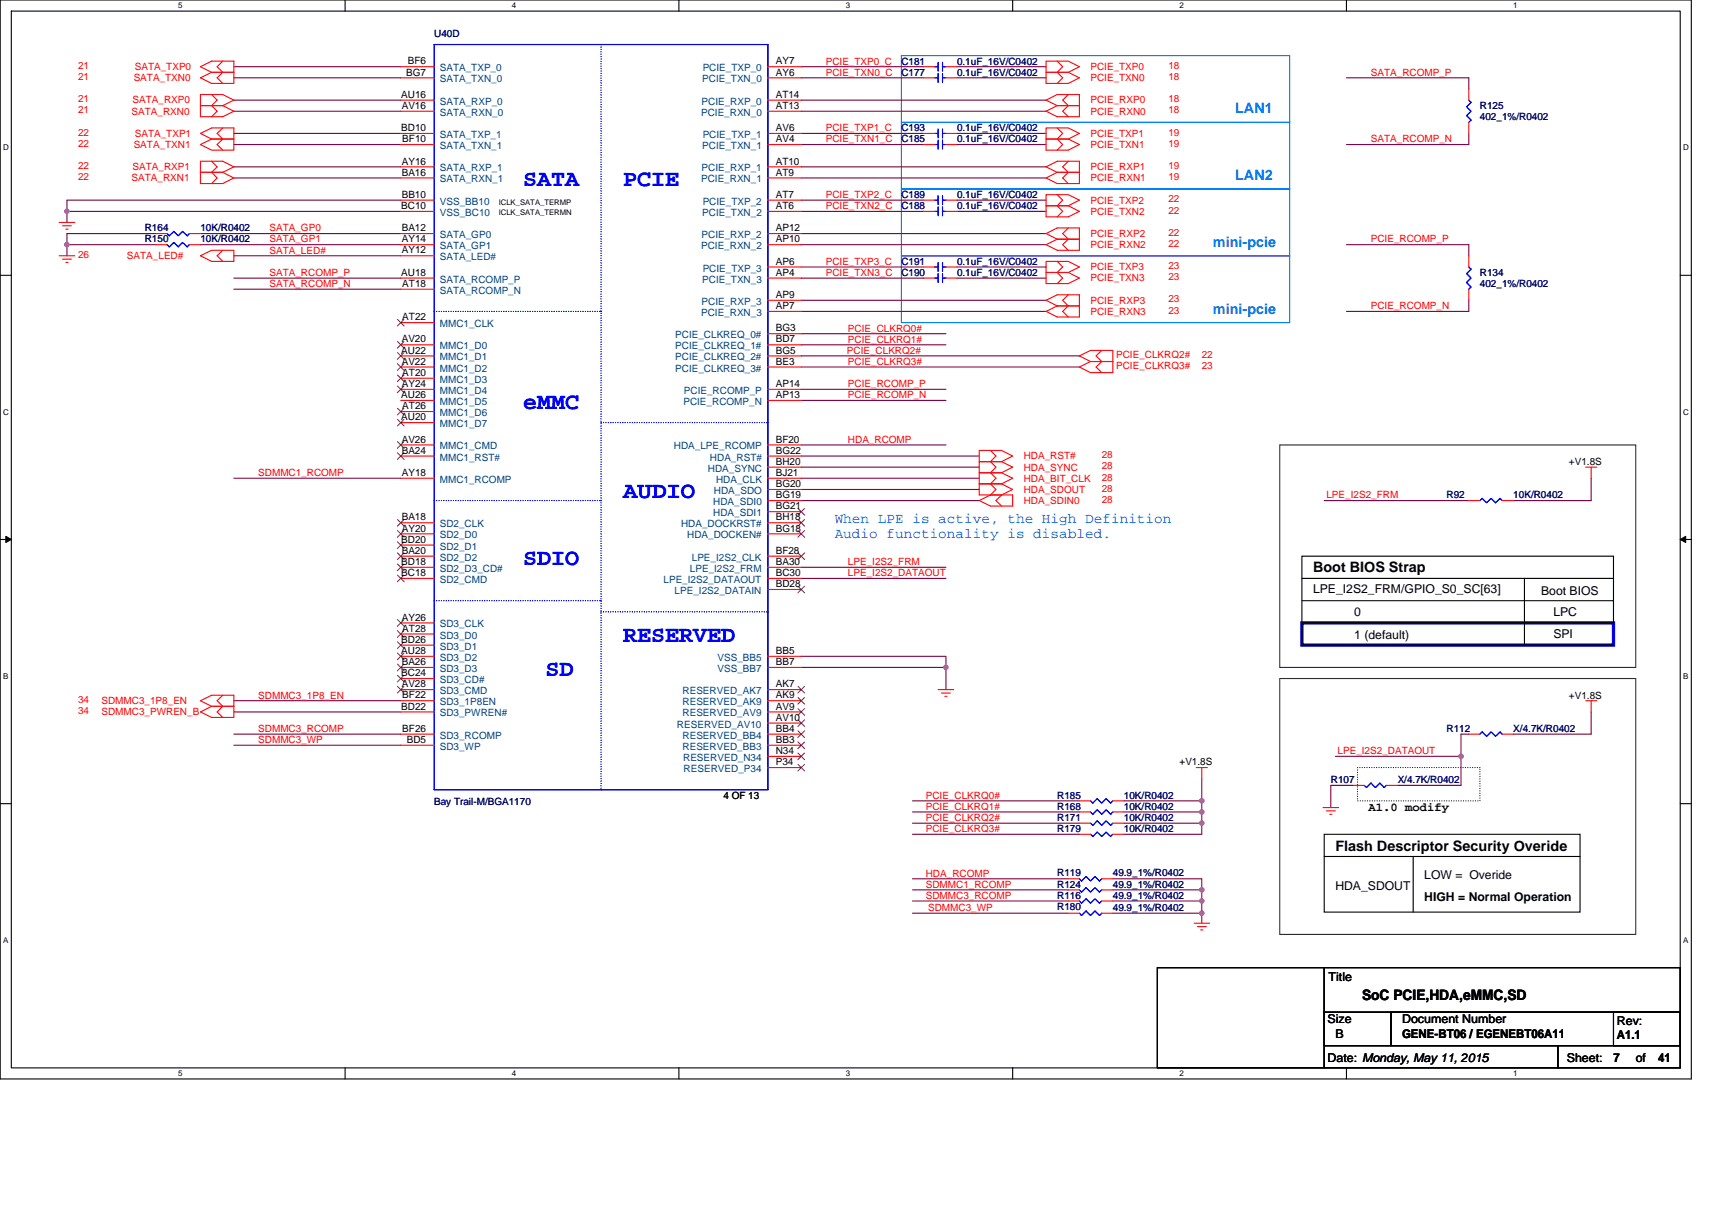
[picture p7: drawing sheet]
<svg xmlns="http://www.w3.org/2000/svg" width="297mm" height="210mm" viewBox="0 0 297 210" stroke-linecap="round" stroke-linejoin="round" font-family="sans-serif">
<path d="M0 0h293.5v187.2h-293.5zM2 1.9h289.5v183.4h-289.5z" fill="none" stroke="#000" stroke-width=".19"/>
<g fill="#fff">
<path d="M30.9 .2h.8v1.6h-.8z"/>
<path d="M30.9 185.5h.8v1.6h-.8z"/>
</g>
<path d="M59.9 0v1.9M59.9 185.3v1.9" fill="none" stroke="#000" stroke-width=".19"/>
<g fill="#fff">
<path d="M88.8 .2h.8v1.6h-.8z"/>
<path d="M88.8 185.5h.8v1.6h-.8z"/>
</g>
<path d="M117.8 0v1.9M117.8 185.3v1.9" fill="none" stroke="#000" stroke-width=".19"/>
<g fill="#fff">
<path d="M146.7 .2h.8v1.6h-.8z"/>
<path d="M146.7 185.5h.8v1.6h-.8z"/>
</g>
<path d="M175.7 0v1.9M175.7 185.3v1.9" fill="none" stroke="#000" stroke-width=".19"/>
<g fill="#fff">
<path d="M204.7 .2h.7v1.6h-.7z"/>
<path d="M204.7 185.5h.7v1.6h-.7z"/>
</g>
<path d="M233.6 0v1.9M233.6 185.3v1.9" fill="none" stroke="#000" stroke-width=".19"/>
<g fill="#fff">
<path d="M262.6 .2h.7v1.6h-.7z"/>
<path d="M262.6 185.5h.7v1.6h-.7z"/>
<path d="M.5 24.8h1v1.6h-1z"/>
<path d="M292 24.8h1v1.6h-1z"/>
<path d="M.5 70.7h1v1.5h-1z"/>
<path d="M292 70.7h1v1.5h-1z"/>
</g>
<path d="M0 47.8h2M291.5 47.8h2" fill="none" stroke="#000" stroke-width=".19"/>
<g fill="#fff">
<path d="M.5 116.5h.9v1.6h-.9z"/>
<path d="M292 116.5h.9v1.6h-.9z"/>
</g>
<path d="M0 93.6h2M291.5 93.6h2" fill="none" stroke="#000" stroke-width=".19"/>
<path d="M1 93.1l1 .5-1 .5zM291.5 93.6l1-.5v1z" fill="#000" stroke="#000" stroke-width=".17"/>
<g fill="#fff">
<path d="M.5 162.4h.9v1.5h-.9z"/>
<path d="M292 162.4h.9v1.5h-.9z"/>
</g>
<g fill="none" stroke="#000" stroke-width=".19">
<path d="M225.9 96.5h54v15.5h-54zM225.9 100.4h54M225.9 104.2h54M225.9 108.1h54M225.9 112h54M264.5 100.4v11.6M0 139.5h2M291.5 139.5h2M229.8 144.8h44.3v13.5h-44.3zM229.8 148.6h44.3M245.2 148.6v9.7M200.8 167.9h29v17.4h-29z"/>
<path d="M229.8 175.7h11.5v5.8h-11.5zM229.8 167.9h61.7v7.8h-61.7zM241.3 175.7h50.2v5.8h-50.2zM279.9 175.7h11.6v5.8h-11.6zM229.8 181.5h40.5v3.8h-40.5zM270.3 181.5h21.2v3.8h-21.2z"/>
</g>
<path d="M225.9 108.1h54v3.9h-54z" fill="none" stroke="#00f" stroke-width=".57"/>
<path d="M222 77.2h61.8v38.6h-61.8zM222 117.8h61.8v44.4h-61.8z" fill="none" stroke="#008000" stroke-width=".19"/>
<path d="M156.4 9.7h67.4v11.5h-67.4zM156.4 21.2h67.4v11.6h-67.4zM156.4 32.8h67.4v11.6h-67.4zM156.4 44.4h67.4v11.6h-67.4z" fill="none" stroke="#0080ff" stroke-width=".19"/>
<path d="M235.5 133.2h21.3v5.8h-21.3z" fill="none" stroke="#000" stroke-width=".19" stroke-dasharray="0 .4"/>
<g fill="none" stroke="#800040" stroke-width=".19">
<path d="M40.6 13.5h28.9M40.6 11.6h28.9M40.6 19.3h28.9M40.6 17.4h28.9M139 17.4h42.5M139 19.3h42.5M139 11.6h21.2M139 13.5h21.2M166 11.6h15.5M166 13.5h15.5M233.6 13.5h21.2v1.9M11.6 36.7v1.9"/>
<path d="M11.6 36.7h57.9M40.6 25.1h28.9M40.6 23.2h28.9M40.6 30.9h28.9M40.6 29h28.9M69.5 34.7h-57.9v2M139 29h42.5M139 30.9h42.5M139 23.2h21.2M139 34.7h21.2M139 36.7h21.2M139 25.1h21.2"/>
<path d="M166 34.7h15.5M166 36.7h15.5M166 23.2h15.5M166 25.1h15.5M254.8 23.2v1.9h-21.2M11.6 42.5v1.9M11.6 42.5h15.5M27.1 40.5h-15.5v2M34.8 40.5h34.7M34.8 42.5h34.7M40.6 48.3h28.9M40.6 50.2h28.9"/>
<path d="M40.6 44.4h28.9M139 57.9h25.1M139 52.1h42.5M139 54h42.5M139 46.3h21.2M139 40.5h42.5M139 42.5h42.5M139 59.8h25.1M139 48.3h21.2M166 46.3h15.5M166 48.3h15.5M233.6 42.5h21.2v1.9"/>
<path d="M254.8 52.1v1.9h-21.2M139 69.5h25.1M139 61.8h48.3M139 63.7h48.3M139 77.2h25.1M139 67.6h25.1M139 79.1h30.9M40.6 83h28.9M139 98.4h25.1M139 84.9h30.9M139 86.9h30.9M139 83h30.9"/>
<path d="M139 81.1h30.9M229.8 86.9h25M276.1 83v3.9h-13.5M139 113.9h25.1v5.8M139 115.8h25.1M139 100.4h25.1M40.6 127.4h28.9M40.6 121.6h28.9M40.6 123.5h28.9M40.6 129.3h28.9M158.3 139h29M195 139h13.5"/>
<path d="M208.5 139v1.9M208.5 135.1v3.9M231.7 131.3h21.8M234.8 136.3h-3.9v3.8M253.5 131.3v5h-11M254.8 127.4h-1.3v3.9M276.1 123.5v3.9h-13.5M158.3 140.9h29M158.3 142.9h29M158.3 144.8h29M158.3 154.4h27.1M158.3 156.4h27.1"/>
<path d="M158.3 152.5h27.1M158.3 158.5h27.1M193.1 154.4h15.4M193.1 156.4h15.4M193.1 152.5h15.4v1.9M193.1 158.5h15.4M195 140.9h13.5M195 142.9h13.5M208.5 158.5v1.7M208.5 154.4v2M208.5 140.9v2M208.5 142.9v1.9h-13.5"/>
<path d="M208.5 156.4v2.1"/>
</g>
<g fill="#f0f" stroke="#f0f" stroke-width=".19">
<circle cx="208.5" cy="154.4" r=".38"/>
<circle cx="253.5" cy="131.3" r=".38"/>
<circle cx="208.5" cy="142.8" r=".38"/>
<circle cx="208.5" cy="140.9" r=".38"/>
<circle cx="208.5" cy="139" r=".38"/>
<circle cx="11.6" cy="42.4" r=".38"/>
<circle cx="11.6" cy="36.7" r=".38"/>
<circle cx="164.1" cy="115.8" r=".38"/>
<circle cx="208.5" cy="158.5" r=".38"/>
<circle cx="208.5" cy="156.3" r=".38"/>
</g>
<g fill="none" stroke="#f00" stroke-width=".19">
<path d="M34.8 18.3h3.8M34.8 11.6l1.9-1h3.9v2h-3.9zM34.8 13.5l1.9-.9h3.9v1.9h-3.9zM36.7 16.4l1 1-1 .9 1 1-1 1M38.6 18.3l2-.9-2-1h-3.8v1.9M38.6 18.3l2 1-2 1h-3.8v-2M38.6 10.6l-.9 1 .9 1-.9 .9 .9 1M69.5 11.6h5.8M69.5 13.5h5.8M69.5 19.3h5.8M69.5 17.4h5.8M133.2 13.5h5.8"/>
<path d="M133.2 17.4h5.8M133.2 19.3h5.8M133.2 11.6h5.8M160.2 11.6h2M160.2 13.5h2M164.1 11.6h1.9M164.1 13.5h1.9M181.5 10.6h3.9l1.9 1-1.9 1h-3.9zM181.5 12.6h3.9l1.9 .9-1.9 1h-3.9zM183.4 18.3l-1.9-.9 1.9-1h3.9v1.9M183.4 18.3h3.9M183.4 10.6l1 1-1 1 1 .9-1 1"/>
<path d="M185.4 16.4l-1 1 1 .9-1 1 1 1M187.3 18.3v2h-3.9l-1.9-1 1.9-1M254.8 15.4v2M10.3 38.6h2.7M10.9 39.2h1.5M11.4 39.8h.4M34.8 29.9h3.8M34.8 23.2l1.9-1h3.9v1.9h-3.9zM34.8 25.1l1.9-1h3.9v2h-3.9zM36.7 28l1 1-1 .9 1 1-1 1M38.6 29.9l2 1-2 1h-3.8v-2M38.6 29.9l2-.9-2-1h-3.8v1.9"/>
<path d="M38.6 22.2l-.9 1 .9 .9-.9 1 .9 1M69.5 34.7h5.8M69.5 36.7h5.8M69.5 25.1h5.8M69.5 30.9h5.8M69.5 29h5.8M69.5 23.2h5.8M133.2 23.2h5.8M133.2 25.1h5.8M133.2 30.9h5.8M133.2 29h5.8M133.2 34.7h5.8"/>
<path d="M133.2 36.7h5.8M160.2 23.2h2M160.2 36.7h2M160.2 34.7h2M160.2 25.1h2M164.1 23.2h1.9M164.1 36.7h1.9M164.1 34.7h1.9M164.1 25.1h1.9M181.5 22.2h3.9l1.9 1-1.9 .9h-3.9zM181.5 24.1h3.9l1.9 1-1.9 1h-3.9zM181.5 35.7h3.9l1.9 1-1.9 .9h-3.9z"/>
<path d="M181.5 33.8h3.9l1.9 .9-1.9 1h-3.9zM183.4 29.9h3.9M183.4 22.2l1 1-1 .9 1 1-1 1M183.4 33.8l1 .9-1 1 1 1-1 .9M185.4 28l-1 1 1 .9-1 1 1 1M185.4 39.6l-1 .9 1 1-1 1 1 .9M187.3 29.9v2h-3.9l-1.9-1 1.9-1M187.3 29.9v-1.9h-3.9l-1.9 1 1.9 .9M254.8 21.2v2M10.3 44.4h2.7M10.9 45h1.5M11.4 45.6h.4"/>
<path d="M27.1 40.5h1.9M27.1 42.5h1.9M32.8 40.5h2M32.8 42.5h2M34.8 44.4l1.9-1h3.9v2h-3.9zM38.6 43.4l-.9 1 .9 1M69.5 56h5.8M69.5 40.5h5.8M69.5 44.4h5.8M69.5 42.5h5.8M69.5 59.8h5.8M69.5 48.3h5.8"/>
<path d="M69.5 50.2h5.8M133.2 57.9h5.8M133.2 59.8h5.8M133.2 54h5.8M133.2 52.1h5.8M133.2 48.3h5.8M133.2 40.5h5.8M133.2 42.5h5.8M133.2 46.3h5.8M160.2 48.3h2M160.2 46.3h2M164.1 48.3h1.9"/>
<path d="M164.1 46.3h1.9M181.5 47.3h3.9l1.9 1-1.9 .9h-3.9zM181.5 45.4h3.9l1.9 .9-1.9 1h-3.9zM183.4 53.1l-1.9-1 1.9-.9h3.9v1.9M183.4 41.5h3.9M183.4 53.1h3.9M183.4 53.1l-1.9 .9 1.9 1h3.9v-1.9M183.4 45.4l1 .9-1 1 1 1-1 .9M185.4 51.2l-1 .9 1 1-1 .9 1 1M187.3 41.5v1.9h-3.9l-1.9-.9 1.9-1M187.3 41.5v-1.9h-3.9l-1.9 .9 1.9 1M254.8 44.4v1.9"/>
<path d="M254.8 50.2v1.9M69.5 79.1h5.8M69.5 77.2h5.8M69.5 61.8h5.8M69.5 63.7h5.8M69.5 65.6h5.8M69.5 67.6h5.8M69.5 69.5h5.8M69.5 71.4h5.8M69.5 73.3h5.8M133.2 77.2h5.8M133.2 61.8h5.8"/>
<path d="M133.2 63.7h5.8M133.2 79.1h5.8M133.2 67.6h5.8M133.2 69.5h5.8M169.9 78.2h3.9l1.9 .9-1.9 1h-3.9zM171.8 78.2l1 .9-1 1 1 1-1 .9 1 1-1 1 1 .9-1 1M189.2 62.7l-1.9-.9 1.9-1h3.9v1.9M189.2 62.7h3.9M189.2 62.7l-1.9 1 1.9 1h3.9v-2M191.2 60.8l-1 1 1 .9-1 1 1 1M69.5 90.7h5.8M69.5 83h5.8"/>
<path d="M69.5 92.6h5.8M69.5 94.6h5.8M69.5 96.5h5.8M69.5 98.4h5.8M133.2 96.5h5.8M133.2 98.4h5.8M133.2 81.1h5.8M133.2 83h5.8M133.2 84.9h5.8M133.2 86.9h5.8M133.2 88.8h5.8M133.2 90.7h5.8"/>
<path d="M133.2 92.6h5.8M169.9 86.9l1.9-1h3.9v1.9h-3.9zM169.9 82h3.9l1.9 1-1.9 1h-3.9zM169.9 80.1h3.9l1.9 1-1.9 .9h-3.9zM169.9 84h3.9l1.9 .9-1.9 1h-3.9zM173.8 85.9l-1 1 1 .9M254.8 86.9h2M260.6 86.9h2M275.1 81.1h1.9M276.1 81.1v1.9M69.5 117.8h5.8M69.5 100.4h5.8"/>
<path d="M69.5 108.1h5.8M69.5 119.7h5.8M69.5 110h5.8M69.5 112h5.8M69.5 113.9h5.8M69.5 115.8h5.8M133.2 102.3h5.8M133.2 100.4h5.8M133.2 119.7h5.8M133.2 115.8h5.8M133.2 113.9h5.8M162.8 119.7h2.7"/>
<path d="M34.8 123.5l1.9-.9h3.9v1.9h-3.9zM34.8 121.6l1.9-1 3.9 .1v1.9h-3.9zM38.6 120.7l-.9 .9 .9 1-.9 .9 .9 1M69.5 127.4h5.8M69.5 121.6h5.8M69.5 123.5h5.8M69.5 129.3h5.8M133.2 133.2h5.8M133.2 131.3h5.8M133.2 121.6h5.8M133.2 127.4h5.8M133.2 129.3h5.8"/>
<path d="M133.2 125.5h5.8M133.2 123.5h5.8M163.3 120.3h1.6M163.9 120.8h.4M187.3 139h1.9M193.1 139h1.9M207.6 133.2h1.9M208.5 133.2v1.9M234.8 136.3h1.9M240.6 136.3h1.9M254.8 127.4h2M260.6 127.4h2"/>
<path d="M275.1 121.6h1.9M276.1 121.6v1.9M185.4 158.5h1.9M185.4 156.4h1.9M185.4 154.4h1.9M185.4 152.5h1.9M187.3 140.9h1.9M187.3 144.8h1.9M187.3 142.9h1.9M191.2 158.5h1.9M191.2 156.4h1.9M191.2 154.4h1.9"/>
<path d="M191.2 152.5h1.9M193.1 140.9h1.9M193.1 144.8h1.9M193.1 142.9h1.9M229.5 140.1h2.8M230.1 140.7h1.6M230.7 141.3h.4M207.2 160.2h2.7M207.7 160.8h1.6M208.3 161.4h.4"/>
</g>
<g fill="none" stroke="#00f" stroke-width=".19">
<path d="M75.3 7.7h57.9v129.4h-57.9zM162.2 11.6h.6M162.2 13.5h.6M162.8 10.8v1.5M162.8 12.7v1.6M163.5 11.6h.6M163.5 13.5h.6M163.5 10.8v1.5M163.5 12.7v1.6M254.8 17.4l.4 .4-.7 .7 .7 .8-.7 .8 .7 .7-.4 .4M162.2 23.2h.6M162.2 36.7h.6"/>
<path d="M162.2 34.7h.6M162.2 25.1h.6M162.8 22.4v1.5M162.8 35.9v1.5M162.8 34v1.5M162.8 24.3v1.6M163.5 23.2h.6M163.5 36.7h.6M163.5 34.7h.6M163.5 25.1h.6M163.5 22.4v1.5M163.5 35.9v1.5"/>
<path d="M163.5 34v1.5M163.5 24.3v1.6M32.8 40.5l-.3 .4-.8-.7-.8 .7-.7-.7-.8 .7-.4-.4M32.8 42.5l-.3 .3-.8-.7-.8 .7-.7-.7-.8 .7-.4-.3M162.2 48.3h.6M162.2 46.3h.6M162.8 47.5v1.5M162.8 45.6v1.5M163.5 48.3h.6M163.5 46.3h.6M163.5 47.5v1.5M163.5 45.6v1.5"/>
<path d="M254.8 46.3l.4 .4-.7 .8 .7 .8-.7 .7 .7 .8-.4 .4M260.6 86.9l-.3-.4-.8 .7-.8-.7-.8 .7-.7-.7-.4 .4M189.2 139l.4 .4 .8-.8 .8 .8 .7-.8 .8 .8 .4-.4M236.7 136.3l.4 .4 .8-.8 .7 .8 .8-.8 .8 .8 .4-.4M256.8 127.4l.4-.4 .7 .8 .8-.8 .8 .8 .8-.8 .3 .4M187.3 156.4l.4 .3 .7-.7 .8 .7 .8-.7 .8 .7 .4-.3M187.3 154.4l.4 .4 .7-.7 .8 .7 .8-.7 .8 .7 .4-.4M187.3 152.5l.4 .4 .7-.8 .8 .8 .8-.8 .8 .8 .4-.4M189.2 144.8l.4 .4 .8-.8 .8 .8 .7-.8 .8 .8 .4-.4M189.2 142.9l.4 .3 .8-.7 .8 .7 .7-.7 .8 .7 .4-.3M191.2 158.5l-.4 .4-.8-.8-.8 .8-.8-.8-.7 .8-.4-.4M193.1 140.9l-.4 .4-.8-.8-.7 .8-.8-.8-.8 .8-.4-.4"/>
</g>
<path d="M104.3 7.7v129.4M75.3 54h29M104.3 54h.1M104.3 73.3h28.9M133.2 73.3h.1M75.3 86.9h29M104.3 86.9h.1M75.3 104.2h29M104.3 104.2h.1M104.3 106.2h28.9M133.2 106.2h.1M104.3 137.1h.1" fill="none" stroke="#00f" stroke-width=".19" stroke-dasharray="0 .4"/>
<g fill="none" stroke="#804000" stroke-width=".17">
<path d="M69 55.4l1.1 1.2M69 59.3l1.1 1.1M70.1 55.4l-1.2 1.2M70.1 59.3l-1.2 1.1M69 78.6l1.1 1.1M69 76.6l1.1 1.2M69 61.2l1.1 1.2M69 63.1l1.1 1.2M69 65.1l1.1 1.1M69 67l1.1 1.2M69 70.8l1.1 1.2M69 72.8l1.1 1.1"/>
<path d="M70.1 78.6l-1.2 1.1M70.1 76.6l-1.2 1.2M70.1 61.2l-1.2 1.2M70.1 63.1l-1.2 1.2M70.1 65.1l-1.2 1.1M70.1 67l-1.2 1.2M70.1 70.8l-1.2 1.2M70.1 72.8l-1.2 1.1M69 99.8l1.1 1.2M69 90.1l1.1 1.2M69 92.1l1.1 1.1M69 94l1.1 1.2"/>
<path d="M69 95.9l1.1 1.2M69 97.9l1.1 1.1M70.1 99.8l-1.2 1.2M70.1 90.1l-1.2 1.2M70.1 92.1l-1.2 1.1M70.1 94l-1.2 1.2M70.1 95.9l-1.2 1.2M70.1 97.9l-1.2 1.1M138.4 95.9l1.2 1.2M138.4 88.2l1.2 1.2M138.4 90.1l1.2 1.2M138.4 92.1l1.2 1.1"/>
<path d="M139.6 95.9l-1.2 1.2M139.6 88.2l-1.2 1.2M139.6 90.1l-1.2 1.2M139.6 92.1l-1.2 1.1M69 117.2l1.1 1.1M69 107.5l1.1 1.2M69 119.1l1.1 1.2M69 109.5l1.1 1.1M69 111.4l1.1 1.1M69 113.3l1.1 1.2M69 115.3l1.1 1.1M70.1 117.2l-1.2 1.1"/>
<path d="M70.1 107.5l-1.2 1.2M70.1 119.1l-1.2 1.2M70.1 109.5l-1.2 1.1M70.1 111.4l-1.2 1.1M70.1 113.3l-1.2 1.2M70.1 115.3l-1.2 1.1M138.4 101.7l1.2 1.2M138.4 119.1l1.2 1.2M139.6 101.7l-1.2 1.2M139.6 119.1l-1.2 1.2M138.4 132.6l1.2 1.2M138.4 130.7l1.2 1.1"/>
<path d="M138.4 121l1.2 1.2M138.4 126.8l1.2 1.2M138.4 128.8l1.2 1.1M138.4 124.9l1.2 1.2M138.4 123l1.2 1.1M139.6 132.6l-1.2 1.2M139.6 130.7l-1.2 1.1M139.6 121l-1.2 1.2M139.6 126.8l-1.2 1.2M139.6 128.8l-1.2 1.1M139.6 124.9l-1.2 1.2M139.6 123l-1.2 1.1"/>
</g>
<g font-size="4" fill="#00f">
<text x="90.8" y="32.3">SATA</text>
<text x="108.1" y="32.3">PCIE</text>
<text x="90.8" y="71">eMMC</text>
<text x="108.1" y="86.4">AUDIO</text>
<text x="90.8" y="98">SDIO</text>
<text x="108.1" y="111.5">RESERVED</text>
<text x="94.6" y="117.3">SD</text>
</g>
<g font-size="2.5" fill="#0080ff">
<text x="214.3" y="19.7">LAN1</text>
<text x="214.3" y="31.3">LAN2</text>
<text x="210.5" y="42.8">mini-pcie</text>
<text x="210.5" y="54.4">mini-pcie</text>
<text x="144.8" y="90.8">When LPE is active, the High Definition</text>
<text x="144.8" y="93.4">Audio functionality is disabled.</text>
</g>
<g font-size="2.5">
<text x="227.8" y="99.2">Boot BIOS Strap</text>
<text x="231.7" y="147.7">Flash Descriptor Security Overide</text>
<text x="236.3" y="173.5">SoC PCIE,HDA,eMMC,SD</text>
</g>
<g font-size="2.1">
<text x="227.8" y="102.9">LPE_I2S2_FRM/GPIO_S0_SC[63]</text>
<text x="235" y="106.9">0</text>
<text x="267.4" y="103.3">Boot BIOS</text>
<text x="269.5" y="106.9">LPC</text>
<text x="235" y="111">1 (default)</text>
<text x="269.5" y="110.8">SPI</text>
<text x="237.5" y="140.8">A1.0 modify</text>
<text x="231.7" y="154.4">HDA_SDOUT</text>
<text x="247.1" y="152.5">LOW = Overide</text>
<text x="247.1" y="156.4">HIGH = Normal Operation</text>
<text x="230.5" y="170.2">Title</text>
<text x="230.3" y="177.6">Size</text>
<text x="243.3" y="177.6">Document Number</text>
<text x="280.5" y="177.9">Rev:</text>
<text x="230.3" y="184.3">Date: Monday, May 11, 2015</text>
<text x="231.7" y="180.1">B</text>
<text x="243.3" y="180.1">GENE-BT06 / EGENEBT06A11</text>
<text x="271.8" y="184.3">Sheet:</text>
<text x="279.9" y="184.4">7</text>
<text x="280.5" y="180.3">A1.1</text>
<text x="283.8" y="184.3">of</text>
<text x="287.7" y="184.4">41</text>
</g>
<g font-size="1.7" fill="#f00">
<text x="13.5" y="12">21</text>
<text x="143.3" y="11.2">PCIE_TXP0_C</text>
<text x="202.7" y="12">18</text>
<text x="13.5" y="17.8">21</text>
<text x="13.5" y="13.9">21</text>
<text x="23" y="17.9">SATA_RXP0</text>
<text x="23.2" y="14.1">SATA_TXN0</text>
<text x="23.4" y="12.1">SATA_TXP0</text>
<text x="143.3" y="13.1">PCIE_TXN0_C</text>
<text x="189.2" y="17.9">PCIE_RXP0</text>
<text x="189.2" y="12.1">PCIE_TXP0</text>
<text x="189.2" y="14.1">PCIE_TXN0</text>
<text x="202.7" y="17.8">18</text>
<text x="202.7" y="13.9">18</text>
<text x="237.8" y="13.1">SATA_RCOMP_P</text>
<text x="13.5" y="23.5">22</text>
<text x="13.5" y="19.7">21</text>
<text x="22.8" y="19.9">SATA_RXN0</text>
<text x="23.4" y="23.7">SATA_TXP1</text>
<text x="143.3" y="22.8">PCIE_TXP1_C</text>
<text x="189.2" y="19.9">PCIE_RXN0</text>
<text x="189.2" y="23.7">PCIE_TXP1</text>
<text x="202.7" y="19.7">18</text>
<text x="202.7" y="23.5">19</text>
<text x="13.5" y="29.3">22</text>
<text x="13.5" y="25.5">22</text>
<text x="23" y="29.5">SATA_RXP1</text>
<text x="23.2" y="25.7">SATA_TXN1</text>
<text x="143.3" y="24.7">PCIE_TXN1_C</text>
<text x="189.2" y="29.5">PCIE_RXP1</text>
<text x="189.2" y="25.7">PCIE_TXN1</text>
<text x="202.7" y="29.3">19</text>
<text x="202.7" y="25.5">19</text>
<text x="237.8" y="24.7">SATA_RCOMP_N</text>
<text x="13.5" y="31.3">22</text>
<text x="22.8" y="31.5">SATA_RXN1</text>
<text x="143.3" y="34.4">PCIE_TXP2_C</text>
<text x="189.2" y="31.5">PCIE_RXN1</text>
<text x="189.2" y="35.3">PCIE_TXP2</text>
<text x="202.7" y="31.3">19</text>
<text x="202.7" y="35.1">22</text>
<text x="46.8" y="40.2">SATA_GP0</text>
<text x="143.3" y="36.3">PCIE_TXN2_C</text>
<text x="189.2" y="41.1">PCIE_RXP2</text>
<text x="189.2" y="37.3">PCIE_TXN2</text>
<text x="202.7" y="40.9">22</text>
<text x="202.7" y="37.1">22</text>
<text x="13.5" y="44.8">26</text>
<text x="22" y="45">SATA_LED#</text>
<text x="46.8" y="47.9">SATA_RCOMP_P</text>
<text x="46.8" y="44">SATA_LED#</text>
<text x="46.8" y="42.1">SATA_GP1</text>
<text x="143.3" y="46">PCIE_TXP3_C</text>
<text x="143.3" y="47.9">PCIE_TXN3_C</text>
<text x="189.2" y="43.1">PCIE_RXN2</text>
<text x="189.2" y="46.9">PCIE_TXP3</text>
<text x="202.7" y="42.8">22</text>
<text x="202.7" y="46.7">23</text>
<text x="237.8" y="42.1">PCIE_RCOMP_P</text>
<text x="46.8" y="49.8">SATA_RCOMP_N</text>
<text x="189.2" y="52.7">PCIE_RXP3</text>
<text x="189.2" y="48.8">PCIE_TXN3</text>
<text x="202.7" y="52.5">23</text>
<text x="202.7" y="48.6">23</text>
<text x="237.8" y="53.7">PCIE_RCOMP_N</text>
<text x="147.1" y="57.5">PCIE_CLKRQ0#</text>
<text x="147.1" y="59.5">PCIE_CLKRQ1#</text>
<text x="189.2" y="54.6">PCIE_RXN3</text>
<text x="202.7" y="54.4">23</text>
<text x="146.9" y="61.4">PCIE_CLKRQ2#</text>
<text x="147.1" y="63.3">PCIE_CLKRQ3#</text>
<text x="193.7" y="64.1">PCIE_CLKRQ3#</text>
<text x="193.7" y="62.1">PCIE_CLKRQ2#</text>
<text x="208.5" y="64.1">23</text>
<text x="208.5" y="62.1">22</text>
<text x="147.1" y="69.1">PCIE_RCOMP_N</text>
<text x="147.1" y="67.2">PCIE_RCOMP_P</text>
<text x="147.1" y="76.8">HDA_RCOMP</text>
<text x="44.8" y="82.6">SDMMC1_RCOMP</text>
<text x="177.6" y="79.7">HDA_RST#</text>
<text x="177.6" y="83.6">HDA_BIT_CLK</text>
<text x="177.6" y="81.7">HDA_SYNC</text>
<text x="191.2" y="79.5">28</text>
<text x="191.2" y="83.4">28</text>
<text x="191.2" y="81.4">28</text>
<text x="177.6" y="87.4">HDA_SDIN0</text>
<text x="177.6" y="85.5">HDA_SDOUT</text>
<text x="191.2" y="87.2">28</text>
<text x="191.2" y="85.3">28</text>
<text x="230.1" y="86.5">LPE_I2S2_FRM</text>
<text x="147.1" y="98.1">LPE_I2S2_FRM</text>
<text x="147.1" y="100">LPE_I2S2_DATAOUT</text>
<text x="13.5" y="123.9">34</text>
<text x="13.5" y="122">34</text>
<text x="17.6" y="124.1">SDMMC3_PWREN_B</text>
<text x="17.6" y="122.2">SDMMC3_1P8_EN</text>
<text x="44.8" y="121.2">SDMMC3_1P8_EN</text>
<text x="44.8" y="127">SDMMC3_RCOMP</text>
<text x="44.8" y="128.9">SDMMC3_WP</text>
<text x="232.1" y="130.9">LPE_I2S2_DATAOUT</text>
<text x="160.6" y="138.6">PCIE_CLKRQ0#</text>
<text x="160.6" y="140.5">PCIE_CLKRQ1#</text>
<text x="160.6" y="142.5">PCIE_CLKRQ2#</text>
<text x="160.6" y="144.4">PCIE_CLKRQ3#</text>
<text x="160.6" y="154.1">SDMMC1_RCOMP</text>
<text x="160.6" y="156">SDMMC3_RCOMP</text>
<text x="160.6" y="152.1">HDA_RCOMP</text>
<text x="161" y="158.1">SDMMC3_WP</text>
</g>
<g font-size="1.7">
<text x="70.8" y="11.2">BF6</text>
<text x="134.6" y="11.2">AY7</text>
<text x="69.6" y="17">AU16</text>
<text x="70.5" y="13.1">BG7</text>
<text x="134.6" y="17">AT14</text>
<text x="134.6" y="13.1">AY6</text>
<text x="69.6" y="22.8">BD10</text>
<text x="69.7" y="18.9">AV16</text>
<text x="134.6" y="18.9">AT13</text>
<text x="134.6" y="22.8">AV6</text>
<text x="69.7" y="28.6">AY16</text>
<text x="69.8" y="24.7">BF10</text>
<text x="134.6" y="28.6">AT10</text>
<text x="134.6" y="24.7">AV4</text>
<text x="69.7" y="34.3">BB10</text>
<text x="69.7" y="30.5">BA16</text>
<text x="134.6" y="30.5">AT9</text>
<text x="134.6" y="34.3">AT7</text>
<text x="69.6" y="36.3">BC10</text>
<text x="69.7" y="40.1">BA12</text>
<text x="134.6" y="40.1">AP12</text>
<text x="134.6" y="36.3">AT6</text>
<text x="69.6" y="47.9">AU18</text>
<text x="69.7" y="44">AY12</text>
<text x="69.7" y="42.1">AY14</text>
<text x="134.6" y="42.1">AP10</text>
<text x="134.6" y="45.9">AP6</text>
<text x="134.6" y="47.9">AP4</text>
<text x="69.8" y="49.8">AT18</text>
<text x="134.6" y="53.6">AP7</text>
<text x="134.6" y="51.7">AP9</text>
<text x="69.7" y="59.4">AV20</text>
<text x="69.8" y="55.6">AT22</text>
<text x="134.6" y="57.5">BG3</text>
<text x="134.6" y="59.4">BD7</text>
<text x="69.6" y="61.4">AU22</text>
<text x="69.7" y="63.3">AV22</text>
<text x="69.8" y="65.2">AT20</text>
<text x="134.6" y="61.4">BG5</text>
<text x="134.6" y="63.3">BE3</text>
<text x="69.6" y="69.1">AU26</text>
<text x="69.7" y="67.2">AY24</text>
<text x="69.8" y="71">AT26</text>
<text x="134.6" y="67.2">AP14</text>
<text x="134.6" y="69.1">AP13</text>
<text x="69.6" y="72.9">AU20</text>
<text x="69.7" y="76.8">AV26</text>
<text x="134.6" y="76.8">BF20</text>
<text x="69.7" y="78.7">BA24</text>
<text x="69.7" y="82.6">AY18</text>
<text x="134.6" y="78.7">BG22</text>
<text x="134.6" y="80.7">BH20</text>
<text x="134.6" y="82.6">BJ21</text>
<text x="272.2" y="80.7">+V1.8S</text>
<text x="134.6" y="86.5">BG19</text>
<text x="134.6" y="88.4">BG21</text>
<text x="134.6" y="84.5">BG20</text>
<text x="69.6" y="94.2">BD20</text>
<text x="69.7" y="90.3">BA18</text>
<text x="69.7" y="92.2">AY20</text>
<text x="134.6" y="92.2">BG18</text>
<text x="134.6" y="90.3">BH18</text>
<text x="69.6" y="100">BC18</text>
<text x="69.6" y="98">BD18</text>
<text x="69.7" y="96.1">BA20</text>
<text x="134.6" y="96.1">BF28</text>
<text x="134.6" y="100">BC30</text>
<text x="134.6" y="101.9">BD28</text>
<text x="134.6" y="98">BA30</text>
<text x="69.7" y="107.7">AY26</text>
<text x="69.6" y="111.5">BD26</text>
<text x="69.6" y="113.5">AU28</text>
<text x="69.8" y="109.6">AT28</text>
<text x="134.6" y="113.5">BB5</text>
<text x="69.6" y="117.3">BC24</text>
<text x="69.7" y="119.3">AV28</text>
<text x="69.7" y="115.4">BA26</text>
<text x="134.6" y="119.3">AK7</text>
<text x="134.6" y="115.4">BB7</text>
<text x="69.6" y="123.1">BD22</text>
<text x="69.8" y="121.2">BF22</text>
<text x="134.6" y="125.1">AV10</text>
<text x="134.6" y="121.2">AK9</text>
<text x="134.6" y="123.1">AV9</text>
<text x="272.2" y="121.2">+V1.8S</text>
<text x="69.8" y="127">BF26</text>
<text x="70.6" y="128.9">BD5</text>
<text x="134.6" y="127">BB4</text>
<text x="134.6" y="128.9">BB3</text>
<text x="134.6" y="130.9">N34</text>
<text x="134.6" y="132.8">P34</text>
<text x="204.7" y="132.8">+V1.8S</text>
<text x="125.5" y="138.6">4 OF 13</text>
</g>
<g font-size="1.7" fill="#000080">
<text x="75.3" y="6.4">U40D</text>
<text x="156.4" y="11.2">C181</text>
<text x="166" y="11.2">0.1uF_16V/C0402</text>
<text x="156.4" y="13.1">C177</text>
<text x="166" y="13.1">0.1uF_16V/C0402</text>
<text x="156.4" y="22.8">C193</text>
<text x="166" y="22.8">0.1uF_16V/C0402</text>
<text x="256.8" y="18.9">R125</text>
<text x="256.8" y="20.8">402_1%/R0402</text>
<text x="156.4" y="24.7">C185</text>
<text x="166" y="24.7">0.1uF_16V/C0402</text>
<text x="156.4" y="34.4">C189</text>
<text x="166" y="34.4">0.1uF_16V/C0402</text>
<text x="25.1" y="40.2">R164</text>
<text x="34.8" y="40.2">10K/R0402</text>
<text x="156.4" y="36.3">C188</text>
<text x="166" y="36.3">0.1uF_16V/C0402</text>
<text x="25.1" y="42.1">R150</text>
<text x="34.8" y="42.1">10K/R0402</text>
<text x="156.4" y="47.9">C190</text>
<text x="156.4" y="45.9">C191</text>
<text x="166" y="47.9">0.1uF_16V/C0402</text>
<text x="166" y="45.9">0.1uF_16V/C0402</text>
<text x="256.8" y="47.9">R134</text>
<text x="256.8" y="49.8">402_1%/R0402</text>
<text x="251" y="86.5">R92</text>
<text x="262.6" y="86.5">10K/R0402</text>
<text x="251" y="127">R112</text>
<text x="262.6" y="127">X/4.7K/R0402</text>
<text x="230.9" y="135.9">R107</text>
<text x="242.5" y="135.9">X/4.7K/R0402</text>
<text x="75.3" y="139.8">Bay Trail-M/BGA1170</text>
<text x="183.4" y="140.5">R168</text>
<text x="183.4" y="138.6">R185</text>
<text x="183.4" y="142.5">R171</text>
<text x="195" y="140.5">10K/R0402</text>
<text x="195" y="138.6">10K/R0402</text>
<text x="195" y="142.5">10K/R0402</text>
<text x="183.4" y="144.4">R179</text>
<text x="195" y="144.4">10K/R0402</text>
<text x="183.4" y="156">R116</text>
<text x="183.4" y="154.1">R124</text>
<text x="183.4" y="152.1">R119</text>
<text x="193.1" y="156">49.9_1%/R0402</text>
<text x="193.1" y="154.1">49.9_1%/R0402</text>
<text x="193.1" y="152.1">49.9_1%/R0402</text>
<text x="183.4" y="157.9">R180</text>
<text x="193.1" y="158.1">49.9_1%/R0402</text>
</g>
<g font-size="1.7" fill="#004080">
<text x="76.3" y="12.4">SATA_TXP_0</text>
<text x="76.3" y="14.3">SATA_TXN_0</text>
<text x="121.8" y="14.3">PCIE_TXN_0</text>
<text x="121.9" y="12.4">PCIE_TXP_0</text>
<text x="76.3" y="20.1">SATA_RXN_0</text>
<text x="76.3" y="18.2">SATA_RXP_0</text>
<text x="76.3" y="23.9">SATA_TXP_1</text>
<text x="121.6" y="20.1">PCIE_RXN_0</text>
<text x="121.7" y="18.2">PCIE_RXP_0</text>
<text x="121.9" y="23.9">PCIE_TXP_1</text>
<text x="76.3" y="25.9">SATA_TXN_1</text>
<text x="76.3" y="29.7">SATA_RXP_1</text>
<text x="121.7" y="29.7">PCIE_RXP_1</text>
<text x="121.8" y="25.9">PCIE_TXN_1</text>
<text x="76.3" y="35.5">VSS_BB10</text>
<text x="76.3" y="31.7">SATA_RXN_1</text>
<text x="121.6" y="31.7">PCIE_RXN_1</text>
<text x="121.9" y="35.5">PCIE_TXP_2</text>
<text x="76.3" y="37.5">VSS_BC10</text>
<text x="76.3" y="41.3">SATA_GP0</text>
<text x="121.7" y="41.3">PCIE_RXP_2</text>
<text x="121.8" y="37.5">PCIE_TXN_2</text>
<text x="76.3" y="45.2">SATA_LED#</text>
<text x="76.3" y="43.2">SATA_GP1</text>
<text x="121.6" y="43.2">PCIE_RXN_2</text>
<text x="121.9" y="47.1">PCIE_TXP_3</text>
<text x="76.3" y="49">SATA_RCOMP_P</text>
<text x="76.3" y="51">SATA_RCOMP_N</text>
<text x="121.7" y="52.9">PCIE_RXP_3</text>
<text x="121.8" y="49">PCIE_TXN_3</text>
<text x="76.3" y="56.8">MMC1_CLK</text>
<text x="117.2" y="58.7">PCIE_CLKREQ_0#</text>
<text x="121.6" y="54.8">PCIE_RXN_3</text>
<text x="76.3" y="60.6">MMC1_D0</text>
<text x="76.3" y="62.5">MMC1_D1</text>
<text x="76.3" y="64.5">MMC1_D2</text>
<text x="117.2" y="60.6">PCIE_CLKREQ_1#</text>
<text x="117.2" y="62.5">PCIE_CLKREQ_2#</text>
<text x="117.2" y="64.5">PCIE_CLKREQ_3#</text>
<text x="76.3" y="66.4">MMC1_D3</text>
<text x="76.3" y="68.3">MMC1_D4</text>
<text x="76.3" y="70.3">MMC1_D5</text>
<text x="118.6" y="70.3">PCIE_RCOMP_N</text>
<text x="118.7" y="68.3">PCIE_RCOMP_P</text>
<text x="76.3" y="78">MMC1_CMD</text>
<text x="76.3" y="72.2">MMC1_D6</text>
<text x="76.3" y="74.1">MMC1_D7</text>
<text x="116.9" y="78">HDA_LPE_RCOMP</text>
<text x="76.3" y="79.9">MMC1_RST#</text>
<text x="76.3" y="83.8">MMC1_RCOMP</text>
<text x="122.8" y="81.9">HDA_SYNC</text>
<text x="123.2" y="79.9">HDA_RST#</text>
<text x="124.2" y="83.8">HDA_CLK</text>
<text x="123.8" y="87.7">HDA_SDI0</text>
<text x="123.8" y="89.6">HDA_SDI1</text>
<text x="123.9" y="85.7">HDA_SDO</text>
<text x="76.3" y="91.5">SD2_CLK</text>
<text x="76.3" y="93.4">SD2_D0</text>
<text x="76.3" y="95.4">SD2_D1</text>
<text x="118.2" y="91.5">HDA_DOCKRST#</text>
<text x="119.2" y="93.4">HDA_DOCKEN#</text>
<text x="76.3" y="101.2">SD2_CMD</text>
<text x="76.3" y="97.3">SD2_D2</text>
<text x="76.3" y="99.2">SD2_D3_CD#</text>
<text x="115.1" y="101.2">LPE_I2S2_DATAOUT</text>
<text x="119.7" y="99.2">LPE_I2S2_FRM</text>
<text x="120" y="97.3">LPE_I2S2_CLK</text>
<text x="117" y="103.1">LPE_I2S2_DATAIN</text>
<text x="76.3" y="108.9">SD3_CLK</text>
<text x="76.3" y="110.8">SD3_D0</text>
<text x="76.3" y="112.7">SD3_D1</text>
<text x="76.3" y="118.5">SD3_CD#</text>
<text x="76.3" y="114.7">SD3_D2</text>
<text x="76.3" y="116.6">SD3_D3</text>
<text x="124.5" y="116.6">VSS_BB7</text>
<text x="124.5" y="114.7">VSS_BB5</text>
<text x="76.3" y="122.4">SD3_1P8EN</text>
<text x="76.3" y="124.3">SD3_PWREN#</text>
<text x="76.3" y="120.5">SD3_CMD</text>
<text x="118.4" y="122.4">RESERVED_AK9</text>
<text x="118.4" y="120.5">RESERVED_AK7</text>
<text x="118.4" y="124.3">RESERVED_AV9</text>
<text x="76.3" y="128.2">SD3_RCOMP</text>
<text x="76.3" y="130.1">SD3_WP</text>
<text x="117.5" y="126.3">RESERVED_AV10</text>
<text x="118.4" y="128.2">RESERVED_BB4</text>
<text x="118.4" y="130.1">RESERVED_BB3</text>
<text x="118.5" y="132">RESERVED_N34</text>
<text x="118.6" y="134">RESERVED_P34</text>
</g>
<g font-size="1.4">
<text x="30.9" y="1.5">5</text>
<text x="88.8" y="1.5">4</text>
<text x="146.7" y="1.5">3</text>
<text x="204.7" y="1.5">2</text>
<text x="262.6" y="1.5">1</text>
<text x=".5" y="26.1">D</text>
<text x="292" y="26.1">D</text>
<text x=".5" y="71.9">C</text>
<text x="292" y="71.9">C</text>
<text x=".5" y="117.8">B</text>
<text x="292" y="117.8">B</text>
<text x=".5" y="163.6">A</text>
<text x="292" y="163.6">A</text>
<text x="30.9" y="186.8">5</text>
<text x="88.8" y="186.8">4</text>
<text x="146.7" y="186.8">3</text>
<text x="204.7" y="186.8">2</text>
<text x="262.6" y="186.8">1</text>
</g>
<g font-size="1.3">
<text x="86.5" y="35.6">ICLK_SATA_TERMP</text>
<text x="86.5" y="37.3">ICLK_SATA_TERMN</text>
</g>
</svg>
